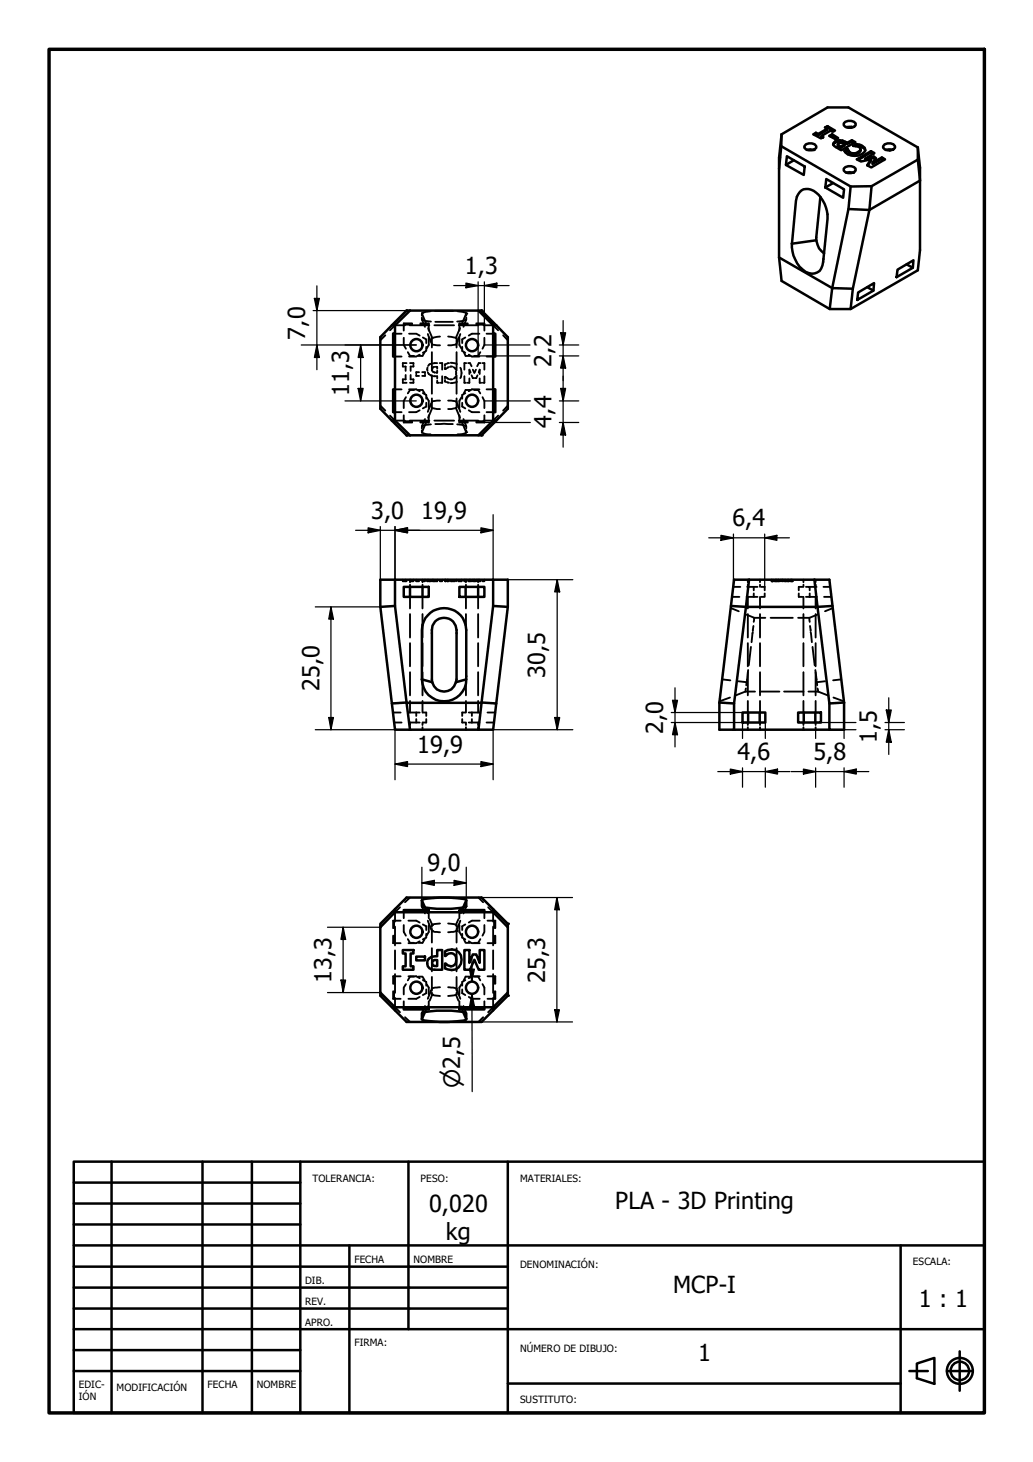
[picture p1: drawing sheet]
<svg xmlns="http://www.w3.org/2000/svg" width="210mm" height="297mm" viewBox="0 0 210 297" stroke-linecap="round" stroke-linejoin="round" font-family="sans-serif">
<!-- layer: Visible (ISO) -->
<g fill="none" stroke="#000" stroke-width=".51">
<path d="M158.7 29.7l-.4 4.6v18M158.7 29.7l14.1 8.2M158.8 27.3l-.5 4.8v2.2M158.8 27.3l9.3-5.5h4.3l14.1 8.2M158.8 27.3l-.1 2.4M159.9 31.7l3.6 2.1-.2 1.7-3.6-2zM161.3 32.6l-1.6 .9M162.5 39a2.32 2.32 0 0 1 3.4 .2 6.6 6.6 0 0 1 2.2 5.3l-.8 8.1a2.68 2.68 0 0 1-1.8 2.9 3.6 3.6 0 0 1-3.5-2 6.8 6.8 0 0 1-1-4.5l.7-8.2 .2-.8zM163.8 29.3a1.6 1.6 0 0 1 2.1 .4v.3a1.62 1.62 0 0 1-2.5 0v-.3zM164 30.5l.7-.2 .6 .2M165.8 27l-.5 .3 1.5 .8 .5-.2-.4-.3v.3l.2 .1M165.8 27.2l-.3 .2"/>
<path d="M166.2 27.2l-.4-.2v.2l.4 .3M166.7 40l-.8 8.8M167.9 36.4l3.6 2.1-.2 1.7-3.6-2.1zM168.1 25.6v.3l-.2 .1M168.1 25.6l-.5 .3 .5 .2v.3l-1.9 1.1v-.3l1.9-1.1M168.1 25.6l1.6 .9-.5 .3-.4-.3-1.9 1.1M168.1 25.9l1.3 .8M168.5 27.6l.6-.3 1.2 .8-.5 .2zM169.1 27.3v.2l-.3 .2M169.1 27.5l1 .7M169.3 37.2l-1.6 .9M170.6 28.5a1.17 1.17 0 0 0-1.3 .8l.2 .3 1.4 .9 2.9-1.6-.7-.4v.3l.4 .2"/>
<path d="M170.6 28.8a1.46 1.46 0 0 0-1.3 .6M170.8 29.8l-.6-.5 .2-.2a.98 .98 0 0 1 1.2 .2v.3l-.8 .5M171.4 34.3a1.62 1.62 0 0 1 2.5 0v.4a1.62 1.62 0 0 1-2.5 0zM171.6 29.3l-.8 .5v.3l-.6-.5v-.2M171.8 24.8a1.69 1.69 0 0 1 2.1 .3v.3a1.62 1.62 0 0 1-2.5 0v-.3zM172 35.1l.7-.1 .6 .1M172 25.8h1.3M172.1 29l-.9-.4-.6-.1v.3h.6l.9 .5M172.2 30.3l-.6 .4a2.7 2.7 0 0 0 4 .2l.2-.4a1.92 1.92 0 0 0-1.8-1.2v.2l.6 .1a1.82 1.82 0 0 1 1.2 1M172.2 30.5l-.5 .3M172.3 30.3v.3M172.8 37.9l-.4 4.6-3.3 16"/>
<path d="M173 25.8l-.2 .2M173.1 28.5l-1 .5v.3l1-.5M174 29.3l-.6 .3 .5 .1a1.01 1.01 0 0 1 1 .6 1.41 1.41 0 0 1-1.3 .9 1.41 1.41 0 0 1-1.3-.9 1.32 1.32 0 0 0 1.3 1.1 1.32 1.32 0 0 0 1.3-1.1M174 29.5l-.3 .1M177 30.7v.3l-2.6 1.5M177 30.7l-2.9 1.7 .8 .4 2.1-.4v.2l-.7 1M177 32.4l-.8 1.2 .8 .4 2.8-1.6-.6-.4v.2l.4 .3M177 30.7l.7 .4-1.9 1.1M177 31l.5 .3M177.1 37.8l-4.3 .1M177.5 31.8l-1.7 .4v.3l1.7-.4M177.9 32.3l-.4-.2v-.3l.5 .3-.7 1"/>
<path d="M179.2 32l-1.9 1.1v.2l1.9-1.1M179.8 29.3a1.6 1.6 0 0 1 2.1 .4v.3a1.62 1.62 0 0 1-2.4 0v-.3zM180 30.5l.7-.2 .6 .2M181 30.4l-.2 .2M186.5 30l.4 4.1v16.7l-.4 4.1-13.7 7.9M186.5 32.4l.4 4.3-10.2 6 .4-4.9M186.5 32.4l-9.4 5.4M186.5 30v2.4M158.3 52.3l.5 4.8 9.8 5.7M158.3 52.3l10.8 6.2M165.9 48.8a3.6 3.6 0 0 0 1.5 2.7M165.9 48.8l-5 .7"/>
<path d="M169.1 58.5l4.2 .2-.5 4.1h-4.2zM172.4 42.5l4.3 .2-3.4 16M174.4 59.4l3.2-1.9-.1 1.5-3.3 1.9zM176.2 58.3l1.3 .7M182.4 54.8l3.2-1.9-.1 1.5-3.3 1.9zM184.2 53.7l1.3 .7M79.9 79.1h.2v4.6h-.2zM79.9 67.8h.2v4.6h-.2zM80.3 66.1v19.4M83.3 63.1l-3 3h-.7M97.2 63.1h.7l2.9 3h-.6zM97.2 63.1h-14.6l-5.3 5.4v14.5l2.3 2.5h.7l3 2.9"/>
<path d="M100.2 66.1v19.4M100.4 79.1h.2v4.6h-.2zM100.4 67.8h.2v4.6h-.2zM100.8 66.1l2.4 2.4v14.5l-5.3 5.4h-.7l3-2.9h.6M79.6 85.5l3 2.9h14.6M80.3 117.8v5.3l2.3 19.7M82 119.2h5.1v2.1h-5.1zM83.3 119.2v2.1M85.9 119.2v2.1M93.3 119.2h5.1v2.1h-5.1zM94.6 119.2v2.1M97.2 119.2v2.1"/>
<path d="M100.2 117.8v5.3l-2.3 19.7M152.2 117.8l-3 25.1v5.4h-3v-5.6l3-24.9h19.3l3 24.9v5.6h-3v-5.4M165.5 117.8l.6 5.5h-14.5l-3.1-.2M77.3 123.3v-5.5h25.9v5.5M80.3 123.1l-3 .2 2.3 19.6 3-.2M85.7 138v-10a4.5 4.5 0 0 1 4.5-4.4 4.5 4.5 0 0 1 4.5 4.4v10l-2.1 .6M85.7 138a4.5 4.5 0 0 0 4.5 4.5 4.5 4.5 0 0 0 4.5-4.5M85.7 138l2.1 .6M87.8 138.6a2.48 2.48 0 0 0 2.4 1.9 2.48 2.48 0 0 0 2.4-1.9M87.8 138.6v-10.6a2.51 2.51 0 0 1 2.5-2.5 2.51 2.51 0 0 1 2.5 2.5v10l-.2 .6M100.2 123.1l3 .2-2.4 19.6M169.2 123.1l-3.1 .2 2.4 19.6 3-.2"/>
<path d="M79.6 142.9l.7 5.4h3M82.6 142.8l.7 5.5M82.6 142.8h15.3M83.3 148.3h13.9M97.9 142.7l2.9 .2-.6 5.4h-3l.7-5.5M146.2 142.7l3 .2M149.2 148.3h19.3M150.9 144.8h4.6v2h-4.6zM152 144.8v2M154.4 144.8v2M162.2 144.8h4.6v2h-4.6zM163.3 144.8v2"/>
<path d="M165.7 144.8v2M77.3 188.4v13.3M80.3 185.3v-.6l2.3-2.3h15.3l2.3 2.3v.6M80.3 184.7l-3 3v.7M80.3 185.3l-3 3.1M80.3 185.3h19.9M81.9 193h2.1v.7h-.6v2.6h.6v.7h-2.1v-.7h.5v-2.6h-.5zM82 184.9h5.1v.3h-5.1zM84.6 194.4h1.8v.7h-1.8zM85.7 182.9a4.8 4.8 0 0 1 2.8-.5h.8a20.9 20.9 0 0 1 5.4 .4v.1M85.7 182.9v1.2a19.7 19.7 0 0 0 8.3 .3l.7-.3v-1.2M85.7 182.9l.7 1.5"/>
<path d="M88 195.2l.8-.1v1.2h-.5a.6 .6 0 0 1-.5-.5 .6 .6 0 0 1 .2-.6zM88.8 193h1.1v4h-1.6a1.37 1.37 0 0 1-1.5-1.3 1.37 1.37 0 0 1 1.5-1.4h.5zM90.4 193.3a2.13 2.13 0 0 1 3.4 1.3 2.13 2.13 0 0 1-2.8 2.4l-.6-.2v-1a1.58 1.58 0 0 0 2 .2 1.61 1.61 0 0 0-.4-2.3 1.59 1.59 0 0 0-1.6 .5zM93.3 184.9h5.1v.3h-5.1zM94.4 193h1v2.6l.7-1.7h.7l.7 1.7v-2.6h.9v4h-1.1l-.9-2-.9 2h-1.1zM94.7 182.9l-.6 1.5M100.2 185.3l3 3.1v13.3M100.2 184.7l3 3v.7M77.3 201.7v.6l3 3M77.3 201.7l3 2.9M80.3 204.6v.7l2.3 2.3h15.3l2.3-2.3v-.7M80.3 204.6h19.9"/>
<path d="M82 204.8h5.1v.3h-5.1zM85.7 207.1a4.8 4.8 0 0 0 2.8 .5h.8a20.9 20.9 0 0 0 5.4-.4v-.1M86.4 205.6l-.7 1.5M93.3 204.8h5.1v.3h-5.1zM94.1 205.6l.6 1.5v-1.2a19.7 19.7 0 0 0-8.3-.3l-.7 .3v1.2M103.2 201.7v.6l-3 3M103.2 201.7l-3 2.9"/>
<circle cx="84.6" cy="70.1" r="1.24"/>
<circle cx="95.9" cy="70.1" r="1.24"/>
<circle cx="84.6" cy="81.4" r="1.24"/>
<circle cx="95.9" cy="81.4" r="1.24"/>
<circle cx="84.6" cy="189.3" r="1.24"/>
<circle cx="95.9" cy="189.3" r="1.24"/>
<circle cx="84.6" cy="200.7" r="1.24"/>
<circle cx="95.9" cy="200.7" r="1.24"/>
</g>
<g fill="#000">
<circle cx="158.3" cy="32.1" r=".25"/>
<circle cx="165.3" cy="30.5" r=".25"/>
<circle cx="173.3" cy="35.1" r=".25"/>
<circle cx="82.6" cy="63.1" r=".25"/>
<circle cx="97.9" cy="63.1" r=".25"/>
<circle cx="82.6" cy="88.4" r=".25"/>
<circle cx="97.9" cy="88.4" r=".25"/>
<circle cx="103.2" cy="187.7" r=".25"/>
<circle cx="77.3" cy="202.3" r=".25"/>
<circle cx="103.2" cy="202.3" r=".25"/>
</g>
<!-- layer: Oculto (ISO) -->
<g fill="none" stroke="#000" stroke-width=".38">
<path d="M78.3 68.1l-1 1M80.1 67.8h1.5M80.1 72.4h1.5M80.1 79.1h1.5M80.3 65.5v.2M80.3 65.9v.2M80.3 66.1l-1.1 1M80.3 66.1h2M81.9 74.2v.3h.1M81.9 77.5v.3h.7M82 77.1h-.1v.2M82 68.6v1.5l.5 .8"/>
<path d="M82 66h1.8M82.2 74.5h.2v.9M82.4 76.2v.9h-.2M82.6 73.8h-.7v.2M82.9 71.6l.4 .7h.8M83.1 67.8h1.5l.7 .4M83.1 79.1h1.5l.7 .4M83.2 66.1h4M83.3 73.8h.7v.2M83.4 76.2v.9h.2M83.6 74.5h-.2v.9M83.8 65.7h-1.8v1.5"/>
<path d="M83.8 77.1h.2v.2M84 74.2v.3h-.2M84 77.5v.3h-.7M84.1 79.2h-.8l-.4 .7M84.6 76.1v.3h.6M85 79.2h.9l.4 .7M85.2 75.6h-.6v.3M85.3 72.1l-.7 .3h-1.5M85.4 65.7h1.7v1.5M85.4 66h1.7M85.7 63.7v.4M85.7 64.5v.4"/>
<path d="M85.7 64.9h.1M85.7 64.9l.7 1.5M85.8 75.6h.6v.3M85.9 64.9l.5 .3 1.2 .1M85.9 68.6l.7 .3v.8M85.9 79.9l.7 .3v.8M86.3 71.6l-.4 .7h-.9M86.4 76.1v.3h-.6M86.6 70.5v.8l-.7 .4M86.9 74.7v.7M86.9 67.9l.7 1.6M86.9 75.7l.4 .4"/>
<path d="M87 66.7l.8 1.9M87.1 68.6v1.5l-.4 .8M87.4 76.2l.5 .2M87.5 63.2l-1 .2-.8 .3 .9 1.9M87.6 73.9l-.6 .4M87.7 69.7l.2 .3 1.5 .2M87.8 68.7v1.9M87.8 71.6v3.7M87.8 76.2v3.8M87.8 68.6v.1M87.9 74.9l-.1 .3M87.9 75.4l.2 .2"/>
<path d="M88.1 76.4h.4M88.2 75.6l.3 .1M88.3 74.5l-.4 .2M88.3 66.1h4M88.4 63.2h3.7M88.5 65.4h3.5M88.5 74.5h.3M88.7 76.4h.1v.5M88.8 74.5v.4M88.8 75.3v.4h-.2M88.8 77.3v.5h.4M88.8 73.8h-.9"/>
<path d="M89.3 73.8h.6v1.3M89.4 68.4l-1.6 .2M89.9 76.4v1.4h-.4M90.4 74.7v.3l.3-.1M90.4 77.2v.3l.2 .1M90.6 74h-.2v.3M90.7 76.7l-.3-.1v.3M90.8 77.6l.4 .2M90.8 76.8l.4 .2M91.1 68.4l1.5 .2M91.2 74.6l-.3 .2M91.2 73.8l-.4 .1"/>
<path d="M91.4 77.1h.5M91.6 73.7l1.2 .3M91.9 74.5h-.5M92.1 74.6l.5 .4M92.6 76.5l-.5 .4M92.6 68.6l.2 .1v1.9M92.6 75.4v.7M92.8 69.9l-1.7 .3M92.8 71.6v3.7M92.8 76.2v3.8M92.8 77.6l-1.2 .2M92.8 69.7l-.1 .2"/>
<path d="M93 63.2l1 .2 .7 .3-.8 1.9M93.2 66.1h4M93.3 68.6v1.5l.5 .8M93.3 66h1.8M93.5 66.7l-.9 1.9M93.5 74.7a2.29 2.29 0 0 1 0 2.1M93.5 67.9l-.6 1.6M93.9 70.5v.8l.7 .4M94.2 71.6l.4 .7h.9M94.4 76.4v1.4h.3M94.6 68.6l-.7 .3v.8M94.6 79.9l-.7 .3v.8"/>
<path d="M94.7 64.9l-.7 .3-1.1 .1M94.7 73.8h-.3v1.3M94.7 63.7v.4M94.7 64.5v.4M94.7 64.9l-.5 1.5M95.1 65.7h-1.8v1.5M95.1 73.8h.4l.3 .6M95.2 72.1l.7 .3h1.5M95.4 76.9v.9h-.4M95.5 79.2h-.9l-.4 .7M95.6 75.7l-.2-.6v.9M95.8 76.2l.3 .6h.2"/>
<path d="M96.1 75.1l.3 .6 .3-.6M96.3 79.2h.9l.4 .7M96.8 65.7h1.6v1.5M96.8 66h1.6M97 76.2l-.2 .6h-.3M97.3 75.7l.2-.6v.9M97.4 67.8h-1.5l-.7 .4M97.4 79.1h-1.5l-.7 .4M97.5 76.9v.9h.3M97.6 71.6l-.4 .7h-.9M97.7 73.8h-.4l-.3 .6M98 73.8h.4v1.3"/>
<path d="M98.2 66.1h2M98.4 68.6v1.5l-.4 .8M98.4 76.4v1.4h-.3M98.9 67.8h1.5M98.9 72.4h1.5M98.9 79.1h1.5M100.2 65.5v.2M100.2 65.9v.2M100.2 66.1l1 1M102.2 68.1l1 1M77.3 82.4l1 1M79.2 84.4l1.1 1.1"/>
<path d="M80.1 83.7h1.5M80.3 85.5v.1M80.3 85.8v.3M80.3 85.5h2M82 84.4v1.4h1.8M82 85.6h1.8M82.5 80.7l-.5 .8v1.4M83.2 85.5h4M85.3 83.4l-.7 .3h-1.5M85.4 85.6h1.7M85.7 87.9l.8 .3 1 .1M85.7 87.4v.5"/>
<path d="M85.8 86.6l-.1 .4M86.4 85.1l-.7 1.5M86.6 85.9l-.9 2M86.6 81.8v.8l-.7 .4M86.7 80.7l.4 .8v1.4M87.1 84.4v1.4h-1.7M87.6 86.2l-1.2 .1-.5 .3M87.6 82l-.7 1.7M87.8 80.9v2M87.8 81.6l-.1 .2M87.8 82.9l1.6 .2M87.8 82.9h.1"/>
<path d="M87.8 82.9l-.8 2M88.3 85.5h4M88.4 88.4h3.7M88.5 86.2h3.5M89.4 81.4l-1.5 .1-.1 .1M91.1 81.4l1.7 .2M92.6 82.9l-1.5 .2M92.6 82.9l.9 2M92.7 81.6l.1 .2M92.8 80.9v1.9l-.2 .1M92.9 86.2l1.7 .3 .1 .5M92.9 82l.6 1.7"/>
<path d="M93.2 85.5h4M93.3 84.4v1.4h1.8M93.3 85.6h1.8M93.8 80.7l-.5 .8v1.4M93.9 81.8v.8l.7 .4M93.9 85.9l.8 2M94.2 85.1l.5 1.5M94.7 87.9l-.7 .3-1 .1M94.7 87.4v.5M95.2 83.4l.7 .3h1.5M96.8 85.6h1.6M98 80.7l.4 .8v1.4"/>
<path d="M98.2 85.5h2M98.4 84.4v1.4h-1.6M98.9 83.7h1.5M100.2 85.5v.1M100.2 85.8v.3M101.2 84.4l-1 1.1M103.2 82.4l-1 1M81.9 118v.1h.7M81.9 117.8v.1M82.4 117.8v.1M82.4 118v.1M83.3 117.8v.5"/>
<path d="M83.3 118.8v.4M83.4 117.8v.1M83.4 118v.1M84 118v.1h-.7M84 117.8v.1M84.6 117.8v.1M84.6 118v.1h.6M85.9 117.8v.5M85.9 118.8v.4M86.4 118v.1h-.6M86.4 117.8v.1M86.8 118l.1 .1"/>
<path d="M86.8 117.8v.1M87.1 118v.1h.5M87.1 117.8v.1M87.8 117.8v.1M87.8 118v.1M88 117.8v.1M88 118v.1M88.8 118v.1h-.9M88.8 117.8v.1M89.9 118v.1h-.6M89.9 117.8v.1M90.4 118v.1h.2"/>
<path d="M90.4 117.8v.1M90.6 117.8v.1M90.6 118v.1M90.8 118.1h.4M90.9 117.8v.1M90.9 118v.1M91 117.8v.1M91 118v.1M91.6 118.1h.9M92.7 117.8v.1M92.7 118v.1M93.8 118v.1h-.7"/>
<path d="M93.8 117.8v.1M94.4 118v.1h.3M94.4 117.8v.1M94.7 117.8v.5M94.7 118.8v.4M95.4 117.8v.1M95.4 118v.1M95.5 118v.1h-.4M95.5 118.1h.3M95.5 117.8v.1M96.1 118v.1h.3v-.1M96.1 117.8v.1"/>
<path d="M96.4 118.1h.3M96.4 117.8v.1M96.8 117.8v.1M96.8 118v.1M97.2 117.8v.5M97.2 118.8v.4M97.3 118v.1h-.3M97.3 118.1h.4M97.3 117.8v.1M97.5 117.8v.1M97.5 118v.1M98.4 118v.1h-.4"/>
<path d="M98.4 117.8v.1M149 119.2h1.4M151.8 119.2h2.1M152 117.8v.5M152 118.8v.4M153.2 119.2v.7M154.4 117.8v.5M154.4 118.8v.4M154.7 119.2h.7v.7M156.8 117.8v.1M156.8 118v.1M156.8 118v.1h.3v-.1"/>
<path d="M157.1 117.8v.1M157.3 118.1h.2v-.1v.1h.9M157.5 117.8v.1M157.7 117.8v.1M157.7 118v.1M157.8 117.8v.1M157.8 118v.1M158.1 117.8v.1M158.1 118v.1M158.2 117.8v.1M158.2 118v.1M158.6 117.8v.1"/>
<path d="M158.6 118v.1M158.9 117.8v.1M158.9 118v.1M159 117.8v.1M159 118v.1M159.1 117.8v.1M159.1 118v.1M159.3 118.1h1.1M159.5 117.8v.1M159.5 118v.1M159.6 117.8v.1M159.6 118v.1"/>
<path d="M160.1 117.8v.1M160.1 118v.1M160.6 118v.1h.2v-.1v.1M160.6 117.8v.1M160.8 117.8v.1M160.9 117.8v.1M160.9 118v.1M163.1 119.2h-.8v.7M163.3 117.8v.5M163.3 118.8v.4M163.8 119.2h.7v.7M164.5 119.2h1.4"/>
<path d="M165.7 117.8v.5M165.7 118.8v.4M167.3 119.2h1.4M83.3 121.3v2.3M83.3 124.8v4.7M83.3 130.7v4.7M83.3 136.6v4.7M85.9 121.3v2.3M85.9 124.8v4.7M85.9 130.7v4.7M85.9 136.6v4.7M94.7 121.3v2.3"/>
<path d="M94.7 124.8v4.7M94.7 130.7v4.7M94.7 136.6v4.7M97.2 121.3v2.3M97.2 124.8v4.7M97.2 130.7v4.7M97.2 136.6v4.7M146.7 138l1.7 .2M148.5 123.6l1.6 .6M148.8 121.3h1.4M150.1 138.4l1.6 .2M151.6 139.9l-.2 .6"/>
<path d="M151.7 138.6l-.1 .6M151.7 124.9l1.6 .6M151.8 138.4l-.1 .2M152 121.3v2.3M152 124.8v4.7M152 130.7v4.7M152 136.6v4.7M152 136.1l-.2 2.1M152.6 131.4l-.5 3.8M153 128.4l-.3 2.1M153.1 127.2l-.1 1M153.2 120.6v.7h-1.5"/>
<path d="M153.2 121.3h.7M153.3 125.5l-.1 .9M153.3 125.5h2.2M154.4 121.3v2.3M154.4 124.8v4.7M154.4 130.7v4.7M154.4 136.6v4.7M155.4 120.6v.7h-.7M156.6 125.5h4.5M162.2 125.5h2.3M162.3 120.6v.7h.8M163.3 121.3v2.3"/>
<path d="M163.3 124.8v4.7M163.3 130.7v4.7M163.3 136.6v4.7M163.8 121.3h2.2M164.5 125.5v.9M164.5 120.6v.7M164.6 127.2l.1 1M164.7 128.4l.3 2.1M165.1 131.4l.4 3.8M165.7 136.1l.2 2.1M165.7 121.3v2.3M165.7 124.8v4.7"/>
<path d="M165.7 130.7v4.7M165.7 136.6v4.7M165.9 138.4l.1 .2M166 138.6l.1 .6M166.1 124.9l-1.6 .6M166.1 139.9l.1 .6M167.4 121.3h1.5M167.6 138.4l-1.6 .2M169.2 123.6l-1.6 .6M170.9 138l-1.6 .2M79.9 144.8h1.5M80.1 146.8h1.5"/>
<path d="M83 144.8h2.3M83.1 146.8h2.2M83.3 142.4v2.4M83.3 146.8v.5M83.3 147.8v.5M84.6 144.8v.7M84.6 146.1v.7M85.9 142.4v2.4M85.9 146.8v.5M85.9 147.8v.5M85.9 144.8h.7v.7M86.6 146.1v.7h-.7"/>
<path d="M93.9 146.1v.7h.7M94.6 144.8h-.7v.7M94.7 142.4v2.4M94.7 146.8v.5M94.7 147.8v.5M95.2 146.8h2.2M95.2 144.8h2.3M95.9 144.8v.7M95.9 146.1v.7M97.2 142.4v2.4M97.2 146.8v.5M97.2 147.8v.5"/>
<path d="M98.9 146.8h1.5M99.1 144.8h1.5M148.3 141.7l-2.1 .8M151.4 140.5l-2 .8M151.4 140.5h2M152 142.4v2.4M152 146.8v.5M152 147.8v.5M154.4 142.4v2.4M154.4 146.8v.5M154.4 147.8v.5M154.4 140.5h4"/>
<path d="M159.3 140.5h4M163.3 142.4v2.4M163.3 146.8v.5M163.3 147.8v.5M164.3 140.5h1.9M165.7 142.4v2.4M165.7 146.8v.5M165.7 147.8v.5M166.2 140.5l2.1 .8M169.4 141.7l2 .8M79.6 185.3h.2M79.9 190.1v1.5h1.5"/>
<path d="M80.1 185.3h.2M80.1 187.1v1.5M80.1 190.1v1.5M80.1 198.4v1.5M80.3 185.3v1.9M80.3 188.3v3.8M80.3 193.1v3.8M80.3 197.9v3.8M81.3 184.3l-1 1M81.4 187.1h-1.5v1.5M81.4 198.4h-1.5v1.5M82 187.9v1.4l.5 .8"/>
<path d="M82 185.2v1.3M82.5 199.9l-.5 .7v1.4M82.9 190.8l.4 .8h.8M83 187.1h1.6l.7 .3M83 198.4h1.6l.7 .3M83.3 182.4l-1 .9M84.1 198.4h-.8l-.4 .8M85 198.4h.9l.4 .8M85.3 191.2l-.7 .4h-1.6M85.7 184.1l.7 1.5M85.9 187.8l.7 .4v.8M85.9 199.1l.7 .4v.8"/>
<path d="M86.3 190.8l-.4 .8h-.9M86.4 184.4l.5 1.1M86.6 189.7v.8l-.7 .4M86.7 199.9l.4 .7v1.4M86.9 187.1l.7 1.7M87.1 185.2v1.3M87.1 187.9v1.4l-.4 .8M87.3 186.7l.5 1.2 1.6-.3M87.7 189l.1 .2M87.8 189.2l1.6 .2M87.8 187.9v.4M87.8 188.7v.4"/>
<path d="M87.8 189.2v2.3M87.8 192.6v4.7M87.8 198.5v2.3M91.1 187.6l1.5 .3M91.1 189.4l1.7-.2v2.3M92.6 187.9h.1M92.7 187.9l.1 .4M92.8 188.7v.4M92.8 192.6v4.7M92.8 198.5v2.3M92.8 189l-.1 .2M93.2 186.7l-.6 1.2"/>
<path d="M93.3 185.2v1.3M93.3 187.9v1.4l.5 .8M93.5 187.1l-.6 1.7M93.8 199.9l-.5 .7v1.4M93.9 189.7v.8l.7 .4M94.1 184.4l-.4 1.1M94.2 190.8l.4 .8h.9M94.6 187.8l-.7 .4v.8M94.6 199.1l-.7 .4v.8M94.7 184.1l-.5 1.5M95.2 191.2l.7 .4h1.6M95.5 198.4h-.9l-.4 .8"/>
<path d="M96.3 198.4h.9l.4 .8M97.2 182.4l1 .9M97.5 187.1h-1.6l-.7 .3M97.5 198.4h-1.6l-.7 .3M97.6 190.8l-.4 .8h-.9M98 199.9l.4 .7v1.4M98.4 187.9v1.4l-.4 .8M98.4 185.2v1.3M99.1 187.1h1.5v1.5M99.1 198.4h1.5v1.5M99.2 184.3l1 1h.2M100.2 185.3v1.9"/>
<path d="M100.2 188.3v3.8M100.2 193.1v3.8M100.2 197.9v3.8M100.4 187.1v1.5M100.4 190.1v1.5M100.4 198.4v1.5M100.6 185.3h.2M100.6 190.1v1.5h-1.5M79.6 204.6h.2M79.9 201.4v1.5h1.5M80.1 204.6h.2l1 1.1M80.1 201.4v1.5"/>
<path d="M80.3 202.7v1.9M82 203.4v1.4M82.3 206.7l1 .9M85.3 202.6l-.7 .3h-1.6M86.4 204.4l-.7 1.5M86.6 201v.8l-.7 .4M86.9 204.5l-.5 1.1M87.1 203.4v1.4M87.6 201.2l-.7 1.7M87.8 200.8v.5M87.8 201.7v.3M87.8 200.8l-.1 .2"/>
<path d="M89.4 202.4l-1.6-.3-.5 1.2M89.4 200.6l-1.6 .2M91.1 200.6l1.7 .2M92.6 202.1l-1.5 .3M92.6 202.1h.1M92.6 202.1l.6 1.2M92.7 200.8l.1 .2M92.8 200.8v.5M92.8 201.7l-.1 .3M92.9 201.2l.6 1.7M93.3 203.4v1.4M93.7 204.5l.4 1.1"/>
<path d="M93.9 201v.8l.7 .4M94.2 204.4l.5 1.5M95.2 202.6l.7 .3h1.6M98.2 206.7l-1 .9M98.4 203.4v1.4M100.2 202.7v1.9M100.4 204.6h-.2l-1 1.1M100.4 201.4v1.5M100.6 204.6h.2M100.6 201.4v1.5h-1.5"/>
</g>
<g fill="#000">
<circle cx="85.7" cy="63.7" r=".19"/>
<circle cx="87.8" cy="68.7" r=".19"/>
<circle cx="94.7" cy="63.7" r=".19"/>
<circle cx="94.7" cy="87.8" r=".19"/>
<circle cx="156.8" cy="118.1" r=".19"/>
<circle cx="160.8" cy="118.1" r=".19"/>
<circle cx="160.9" cy="118.1" r=".19"/>
<circle cx="87.8" cy="189.1" r=".19"/>
<circle cx="87.8" cy="187.9" r=".19"/>
<circle cx="87.8" cy="189.2" r=".19"/>
<circle cx="92.8" cy="189.1" r=".19"/>
<circle cx="92.8" cy="189.2" r=".19"/>
<circle cx="87.8" cy="202" r=".19"/>
<circle cx="87.8" cy="202.1" r=".19"/>
</g>
<!-- layer: Borde (ISO) -->
<path d="M10 10h190v277.1h-190z" fill="none" stroke="#000" stroke-width=".7"/>
<g fill="none" stroke="#000" stroke-width=".51">
<path d="M15 236h185v51.1h-185zM22.7 236v51.1M41.1 236v51.1M51.2 236v51.1M61 236v51.1M83 236v34.1M103.2 236v51.1M15 257.4h88.2M15 248.8h46M15 244.5h46M15 240.3h46M15 253h185"/>
<path d="M71 253v34.1M183 253v34.1M15 278.6h46M15 265.9h88.2M15 261.6h88.2M15 274.3h46M15 270.1h185M184.8 278.6h3.7M186.3 277l3.6-1.1v5.3l-3.6-1.2zM192.4 278.6h5.3M195 274.6v8M103.2 281.1h79.8"/>
<circle cx="195" cy="278.5" r="2.64"/>
<circle cx="195" cy="278.5" r="1.87"/>
</g>
<!-- layer: Cota (ISO) -->
<g fill="none" stroke="#000" stroke-width=".25">
<path d="M64.4 58.1v17M92.2 58h11.2M94.7 57.5l2.5 .5-2.5 .5zM97.2 57.3v15h10.5M98.4 58l2.6-.5v1zM98.4 57.3v8.4M61.2 70.1h23.4M63.6 63.1h19.7M63.9 60.6h1l-.5 2.5zM64.4 70.1l.5 2.5h-1zM72.8 78.9h1l-.5 2.6zM73.3 70.1l.5 2.5h-1z"/>
<path d="M73.3 70.1v11.4M98.4 70.1h9.3M113.7 70.1h3.9M113.7 72.3h3.9M113.9 78.9h1l-.5 2.6zM113.9 67.6h1l-.5 2.5zM114.4 72.3l.5 2.5h-1zM114.4 65.1v25.8M70.1 81.5h14.5M98.4 81.5h9.4M98.4 85.8h9.4M113.7 81.5h3.9"/>
<path d="M113.7 85.8h3.9M114.4 85.8l.5 2.6h-1zM72.3 107.7h27.9M74.8 107.2l2.5 .5-2.5 .6zM77.3 107v10.8M80.3 107.7l2.5-.5v1.1zM80.3 107v10.8M97.7 107.2l2.5 .5-2.5 .6zM100.2 104.6v13.2M103.2 117.8h13.2M113.2 117.8l.5 2.5h-1zM113.2 117.8v30.5"/>
<path d="M144 109.3h16.4M146.5 108.8l2.5 .5-2.5 .5zM149 108.5v10.7M155.4 109.3l2.5-.5v1zM155.4 108.5v10.7M64.1 123.3h13.2M67.2 123.3l.6 2.5h-1zM67.2 123.3v25M137.2 139.7v12.1M64.1 148.3h16.2v10.1M66.8 145.8h1l-.6 2.5zM80.3 155.2l2.5-.5v1.1z"/>
<path d="M80.3 155.2h19.9M97.7 154.7l2.5 .5-2.5 .6zM112.7 145.8h1l-.5 2.5zM116.4 148.3h-16.2v10.1M136.4 146.8h15.6M136.4 144.8h15.6M136.7 142.3h1l-.5 2.5zM137.2 146.8l.5 2.5h-1zM145.9 156.8h14.6M148.4 156.3l2.5 .5-2.5 .5zM150.9 146.8v3.2M150.9 156v3.9"/>
<path d="M155.5 156.8l2.5-.5v1zM155.5 146.8v3.2M155.5 156v3.9M160.8 156.8h15.7M163.3 156.3l2.4 .5-2.4 .5zM165.7 146.8h8.2M165.7 148.3v1.7M165.7 156v3.9M168.5 148.3h5.4M171.5 156.8l2.5-.5v1zM171.5 148.3v1.7M171.5 156v3.9"/>
<path d="M179.8 148.3h4M179.8 146.8h4M180.1 144.3h1l-.5 2.5zM180.6 148.3l.5 2.5h-1zM180.6 141.8v11.5M85.7 179.4l2.6-.5v1zM85.7 179.4h9M85.7 176.2v6.8M92.3 178.9l2.4 .5-2.4 .5zM94.7 176.2v6.8M66.5 188.4h10.8M69.3 199.1h.9l-.5 2.6z"/>
<path d="M69.7 188.4l.5 2.5h-.9zM69.7 188.4v13.3M95.4 196.9h1l-.5 2.5zM95.9 194.4v5M97.2 182.4h19.1M113.2 182.4l.5 2.4h-1zM113.2 182.4v25.2M66.5 201.7h10.8M95.9 201.9l.5 2.5h-1zM95.9 204.4v-2.5v19.9M97.9 207.6h18.4M112.7 205.2h1l-.5 2.4z"/>
</g>
<g fill="#000">
<path d="M94.7 57.5l2.5 .5-2.5 .5zM98.4 58l2.6-.5v1zM63.9 60.6h1l-.5 2.5zM64.4 70.1l.5 2.5h-1zM72.8 78.9h1l-.5 2.6zM73.3 70.1l.5 2.5h-1zM113.9 78.9h1l-.5 2.6zM113.9 67.6h1l-.5 2.5zM114.4 72.3l.5 2.5h-1zM114.4 85.8l.5 2.6h-1zM74.8 107.2l2.5 .5-2.5 .6zM80.3 107.7l2.5-.5v1.1z"/>
<path d="M97.7 107.2l2.5 .5-2.5 .6zM146.5 108.8l2.5 .5-2.5 .5zM155.4 109.3l2.5-.5v1zM67.2 123.3l.6 2.5h-1zM113.2 117.8l.5 2.5h-1zM66.8 145.8h1l-.6 2.5zM80.3 155.2l2.5-.5v1.1zM97.7 154.7l2.5 .5-2.5 .6zM112.7 145.8h1l-.5 2.5zM136.7 142.3h1l-.5 2.5zM137.2 146.8l.5 2.5h-1zM148.4 156.3l2.5 .5-2.5 .5z"/>
<path d="M155.5 156.8l2.5-.5v1zM163.3 156.3l2.4 .5-2.4 .5zM171.5 156.8l2.5-.5v1zM180.1 144.3h1l-.5 2.5zM180.6 148.3l.5 2.5h-1zM85.7 179.4l2.6-.5v1zM92.3 178.9l2.4 .5-2.4 .5zM69.3 199.1h.9l-.5 2.6zM69.7 188.4l.5 2.5h-.9zM95.4 196.9h1l-.5 2.5zM113.2 182.4l.5 2.4h-1zM95.9 201.9l.5 2.5h-1z"/>
<path d="M112.7 205.2h1l-.5 2.4z"/>
</g>
<g font-size="4.8">
<text x="94.4" y="55.6">1,3</text>
<text x="62" y="69" transform="rotate(-90 62 69)">7,0</text>
<text x="112.1" y="74.6" transform="rotate(-90 112.1 74.6)">2,2</text>
<text x="70.9" y="80.4" transform="rotate(-90 70.9 80.4)">11,3</text>
<text x="112.1" y="87" transform="rotate(-90 112.1 87)">4,4</text>
<text x="75.4" y="105.4">3,0</text>
<text x="85.6" y="105.4">19,9</text>
<text x="148.8" y="106.9">6,4</text>
<text x="110.8" y="137.7" transform="rotate(-90 110.8 137.7)">30,5</text>
<text x="64.9" y="140.4" transform="rotate(-90 64.9 140.4)">25,0</text>
<text x="134.7" y="149.1" transform="rotate(-90 134.7 149.1)">2,0</text>
<text x="84.8" y="152.9">19,9</text>
<text x="149.9" y="154.4">4,6</text>
<text x="165.3" y="154.4">5,8</text>
<text x="178.2" y="150.9" transform="rotate(-90 178.2 150.9)">1,5</text>
<text x="86.9" y="177">9,0</text>
<text x="67.4" y="199.7" transform="rotate(-90 67.4 199.7)">13,3</text>
<text x="110.8" y="199.7" transform="rotate(-90 110.8 199.7)">25,3</text>
<text x="125" y="245.6">PLA - 3D Printing</text>
<text x="87.2" y="246.2">0,020</text>
<text x="90.6" y="252">kg</text>
<text x="136.8" y="262.6">MCP-I</text>
<text x="186.7" y="265.6">1 : 1</text>
<text x="141.9" y="276.5">1</text>
</g>
<text font-size="4.6" x="93.5" y="221" transform="rotate(-90 93.5 221)">⌀2,5</text>
<g font-size="2">
<text x="63.5" y="240.1">TOLERANCIA:</text>
<text x="85.5" y="240.1">PESO:</text>
<text x="105.7" y="240.1">MATERIALES:</text>
<text x="72" y="256.6">FECHA</text>
<text x="84" y="256.6">NOMBRE</text>
<text x="105.7" y="257.6">DENOMINACIÓN:</text>
<text x="185.5" y="257">ESCALA:</text>
<text x="62" y="260.8">DIB.</text>
<text x="62" y="265.1">REV.</text>
<text x="62" y="269.4">APRO.</text>
<text x="72" y="273.5">FIRMA:</text>
<text x="105.7" y="274.6">NÚMERO DE DIBUJO:</text>
<text x="16" y="282.1">EDIC-</text>
<text x="16" y="284.5">IÓN</text>
<text x="23.7" y="282.6">MODIFICACIÓN</text>
<text x="42.2" y="282.1">FECHA</text>
<text x="52.2" y="282.1">NOMBRE</text>
<text x="105.7" y="285.1">SUSTITUTO:</text>
</g>
</svg>
